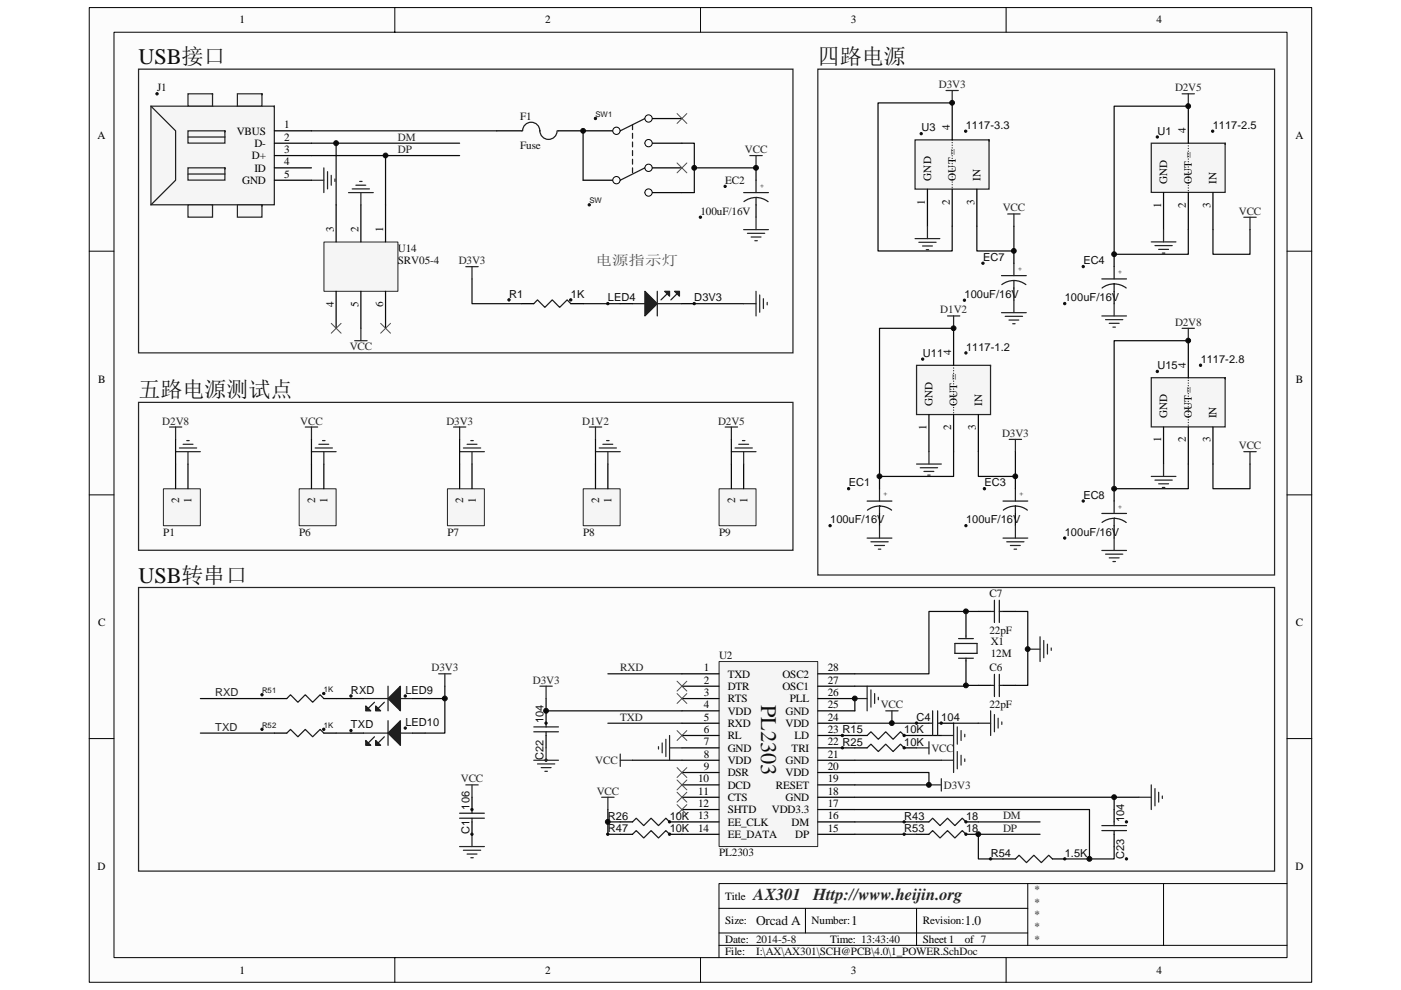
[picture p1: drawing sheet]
<svg xmlns="http://www.w3.org/2000/svg" width="297mm" height="210mm" viewBox="0 0 297 210" stroke-linecap="round" stroke-linejoin="round" font-family="sans-serif">
<path d="M18.9 1.6h259.2v206.7h-259.2z" fill="#fcfcfc"/>
<path d="M18.9 1.6h259.2v206.7h-259.2z" fill="none" stroke="#000" stroke-width=".21"/>
<path d="M24.2 6.9h248.7v196.2h-248.7z" fill="#fcfcfc"/>
<g fill="none" stroke="#000" stroke-width=".21">
<path d="M24.2 6.8h248.7v196.3h-248.7zM83.7 1.6v5.2M148.5 1.6v5.2M213.3 1.6v5.2M18.9 53.3h5.2M272.9 53.3h5.2M18.9 105h5.2M272.9 105h5.2M18.9 156.7h5.2M272.9 156.7h5.2M152.4 197.9h65.5M152.4 192.7h65.5"/>
<path d="M170.8 192.7v5.2M194.3 192.7v7.8M217.9 187.4v13.1M246.7 187.4h-94.3v15.7M272.9 187.4h-26.2v13.1M83.7 203.1v5.3M148.5 203.1v5.3M152.4 200.5h120.5M213.3 203.1v5.3"/>
</g>
<path d="M233.6 59.2h5.2M236.2 56.6v2.6M233.7 61.1l1.2-.7 1.3-.2 1.4 .2 1.2 .7M236.2 60.2v1.6" fill="none" stroke="#1c1c1c" stroke-width=".26"/>
<path d="M236.2 53.9v2.7M236.2 61.8v2.6" fill="none" stroke="#000" stroke-width=".26"/>
<g fill="#0e0e0e" stroke="#0e0e0e" stroke-width=".21">
<path d="M229.5 56.4h.3v.3h-.3z" fill-rule="evenodd"/>
<circle cx="225.7" cy="64.4" r=".25"/>
</g>
<path d="M244.1 30.4v10.4h15.7v-10.4z" fill-rule="evenodd" fill="#f5f5f5" stroke="#262626" stroke-width=".26"/>
<path d="M251.9 30.4v10.5" fill="none" stroke="#1c1c1c" stroke-width=".26" stroke-dasharray="0 .5"/>
<path d="M123.6 27.7h7.9M251.9 22.5v7.9M246.7 40.9v7.8M251.9 40.9v7.8M257.2 40.9v7.8M110.6 64.4h2.6M121 64.4h2.6M131.5 64.4h2.6M144.6 64.4h2.6" fill="none" stroke="#000" stroke-width=".26"/>
<g fill="#0e0e0e" stroke="#0e0e0e" stroke-width=".21">
<path d="M107.8 63.4h.3v.4h-.4z" fill-rule="evenodd"/>
<circle cx="245.4" cy="29.1" r=".24"/>
<circle cx="257.1" cy="27.8" r=".25"/>
<circle cx="121" cy="63.6" r=".25"/>
<circle cx="128.9" cy="64.4" r=".25"/>
<circle cx="147.2" cy="64.4" r=".25"/>
</g>
<g fill="none" stroke="#262626" stroke-width=".26">
<path d="M250.6 19.9h2.6M251.9 19.9v2.6M98.8 56.6h2.6M100.1 56.6v2.6M244.1 51.3h5.2M244.9 52.1h3.6M245.7 52.9h2.1M246.4 53.7h.6M246.7 48.7v2.6M263.7 46.1h2.6M265 46.1v2.6M157.7 64.4h2.6"/>
<path d="M160.3 61.8v5.2M161.1 62.6v3.6M161.9 63.4v2M162.7 64.1v.6M233.6 67h5.2M234.4 67.8h3.7M235.2 68.6h2.1M236 69.4h.5M236.2 64.4v2.6"/>
</g>
<path d="M251.9 22.5h-15.7v31.4h15.7v-5.2M100.1 59.2v5.2h10.5M257.2 48.7v5.2h7.8v-5.2M123.6 64.4h7.9M147.2 64.4h10.5" fill="none" stroke="#0e0e0e" stroke-width=".26"/>
<g fill="none" stroke="#1c1c1c" stroke-width=".26">
<path d="M134.1 26.5v1M134.1 28.3v1M134.1 30.1v1.1M134.1 31.9v1.1M134.1 33.8v1M134.1 35.6v1.1M136.7 25.1l-5.2 2.6M136.7 35.6l-5.2 2.6M113.2 64.4l.8-.8 1.5 1.6 1.6-1.6 1.6 1.6 1.5-1.6 .8 .8M134.1 64.4h2.6M139.4 61.8v5.2M139.4 64.4h5.2"/>
<path d="M141.5 62.3l-1.4 1.3M143.5 62.3l-1.3 1.3"/>
</g>
<g fill="#1c1c1c" stroke="#1c1c1c" stroke-width=".26">
<path d="M136.7 61.8l2.7 2.6-2.7 2.6z" fill-rule="evenodd"/>
<path d="M140.9 61.8h1.1v1z" fill-rule="evenodd"/>
<path d="M143 61.8h1.1v1z" fill-rule="evenodd"/>
</g>
<circle cx="130.7" cy="27.7" r=".77" fill="#fcfcfc" stroke="#000" stroke-width=".21"/>
<path d="M136.7 25.1h7.9" fill="none" stroke="#000" stroke-width=".26"/>
<circle cx="137.5" cy="25.1" r=".77" fill="#fcfcfc" stroke="#000" stroke-width=".21"/>
<path d="M136.7 30.4h7.9" fill="none" stroke="#000" stroke-width=".26"/>
<circle cx="137.5" cy="30.4" r=".78" fill="#fcfcfc" stroke="#000" stroke-width=".21"/>
<path d="M123.6 38.2h7.9" fill="none" stroke="#000" stroke-width=".26"/>
<circle cx="130.7" cy="38.2" r=".77" fill="#fcfcfc" stroke="#000" stroke-width=".21"/>
<path d="M136.7 35.6h7.9" fill="none" stroke="#000" stroke-width=".26"/>
<circle cx="137.5" cy="35.6" r=".77" fill="#fcfcfc" stroke="#000" stroke-width=".21"/>
<path d="M136.7 40.9h7.9" fill="none" stroke="#000" stroke-width=".26"/>
<circle cx="137.5" cy="40.8" r=".77" fill="#fcfcfc" stroke="#000" stroke-width=".21"/>
<g fill="#0e0e0e" stroke="#0e0e0e" stroke-width=".21">
<path d="M126.1 25h.3v.3h-.4z" fill-rule="evenodd"/>
<path d="M179.7 103.5h.4v.3h-.4z" fill-rule="evenodd"/>
<circle cx="124.9" cy="43.4" r=".24"/>
<circle cx="153.7" cy="39.5" r=".24"/>
<circle cx="148.5" cy="46.1" r=".25"/>
<circle cx="176" cy="111.5" r=".25"/>
</g>
<path d="M160.3 38.2v2.7M157.7 40.9h5.2M157.7 42.8l1.2-.7 1.4-.2 1.3 .2 1.3 .7M160.3 41.9v1.6M183.9 106.3h5.2M183.9 108.2l1.2-.6 1.4-.3 1.3 .3 1.2 .6M186.5 103.7v2.6M186.5 107.3v1.6" fill="none" stroke="#1c1c1c" stroke-width=".26"/>
<path d="M160.3 35.6v2.6M160.3 43.5v2.6M186.5 101v2.7M186.5 108.9v2.6" fill="none" stroke="#000" stroke-width=".26"/>
<path d="M157.7 48.7h5.2M158.5 49.5h3.6M159.3 50.3h2.1M160 51.1h.6M160.3 46.1v2.6" fill="none" stroke="#262626" stroke-width=".26"/>
<path d="M144.6 30.4h2.6v10.5h-2.6M147.2 35.6h13.1" fill="none" stroke="#0e0e0e" stroke-width=".26"/>
<path d="M194.3 77.5v10.4h15.7v-10.4z" fill-rule="evenodd" fill="#f5f5f5" stroke="#262626" stroke-width=".26"/>
<path d="M202.2 77.5v10.4" fill="none" stroke="#1c1c1c" stroke-width=".26" stroke-dasharray="0 .5"/>
<path d="M202.2 69.6v7.9M197 87.9v7.9M202.2 87.9v7.9M207.4 87.9v7.9M215.3 101v2.7M215.3 108.9v2.6" fill="none" stroke="#000" stroke-width=".26"/>
<g fill="#0e0e0e" stroke="#0e0e0e" stroke-width=".21">
<circle cx="195.6" cy="76.2" r=".24"/>
<circle cx="204.8" cy="74.9" r=".24"/>
<circle cx="208.7" cy="103.7" r=".25"/>
<circle cx="204.8" cy="111.5" r=".24"/>
</g>
<g fill="none" stroke="#262626" stroke-width=".26">
<path d="M159 33h2.6M160.3 33v2.6M200.9 67h2.6M202.2 67v2.6M194.3 98.4h5.3M195.1 99.2h3.7M195.9 100h2.1M197 95.8v2.6M214 93.2h2.6M215.3 93.2v2.6M183.9 114.1h5.2M184.7 114.9h3.6"/>
<path d="M185.4 115.7h2.1M186.2 116.5h.6M186.5 111.5v2.6M196.7 100.8h.5M212.7 114.1h5.2M213.4 114.9h3.7M214.2 115.7h2.1M215 116.5h.5M215.3 111.5v2.6"/>
</g>
<path d="M202.2 69.6h-15.7v31.4h15.7v-5.2M207.4 95.8v5.2h7.9v-5.2" fill="none" stroke="#0e0e0e" stroke-width=".26"/>
<path d="M212.7 106.3h5.2M212.7 108.2l1.2-.6 1.4-.3 1.3 .3 1.2 .6M215.3 103.7v2.6M215.3 107.3v1.6" fill="none" stroke="#1c1c1c" stroke-width=".26"/>
<path d="M152.5 103.7h7.8v7.8h-7.8z" fill="#f5f5f5"/>
<path d="M152.5 103.7h7.8v7.8h-7.8z" fill="none" stroke="#262626" stroke-width=".21"/>
<path d="M155.1 98.4v5.3M157.7 98.4v5.3" fill="none" stroke="#000" stroke-width=".26"/>
<path d="M123.7 103.7h7.8v7.8h-7.8z" fill="#f5f5f5"/>
<path d="M123.7 103.7h7.8v7.8h-7.8z" fill="none" stroke="#262626" stroke-width=".21"/>
<path d="M126.3 98.4v5.3M128.9 98.4v5.3" fill="none" stroke="#000" stroke-width=".26"/>
<path d="M94.9 103.7h7.8v7.8h-7.8z" fill="#f5f5f5"/>
<path d="M94.9 103.7h7.8v7.8h-7.8z" fill="none" stroke="#262626" stroke-width=".21"/>
<path d="M97.4 98.4v5.3M100.1 98.4v5.3" fill="none" stroke="#000" stroke-width=".26"/>
<path d="M63.5 103.7h7.8v7.8h-7.8z" fill="#f5f5f5"/>
<path d="M63.4 103.7h7.9v7.8h-7.9z" fill="none" stroke="#262626" stroke-width=".21"/>
<path d="M105.3 27.7h5.3M118.4 27.7h5.2M66 98.4v5.3M68.7 98.4v5.3" fill="none" stroke="#000" stroke-width=".26"/>
<g fill="none" stroke="#262626" stroke-width=".26">
<path d="M64.7 90.6h2.6M66 95.8h5.3M66 90.6v2.6M66.8 95h3.7M67.6 94.2h2.1M68.4 93.5h.5M68.7 95.8v2.6M96.2 90.6h2.6M97.4 95.8h5.3M97.4 90.6v2.6M98.3 95h3.6M99 94.2h2.1"/>
<path d="M99.8 93.5h.5M100.1 95.8v2.6M124.9 90.6h2.7M126.3 95.8h5.2M126.3 90.6v2.6M127 95h3.7M127.8 94.2h2.1M128.6 93.5h.5M128.9 95.8v2.6M153.8 90.6h2.6M155.1 95.8h5.2M155.1 90.6v2.6"/>
<path d="M155.8 95h3.7M156.6 94.2h2.1M157.4 93.5h.5M157.7 95.8v2.6"/>
</g>
<path d="M123.6 27.7v10.5M66 93.2v5.2M97.4 93.2v5.2M126.3 93.2v5.2M155.1 93.2v5.2" fill="none" stroke="#0e0e0e" stroke-width=".26"/>
<path d="M110.6 27.7h.2M110.8 27.7a1.82 1.82 0 0 1 1.9-1.8 1.82 1.82 0 0 1 1.7 1.9v-.1M114.5 27.7a1.82 1.82 0 0 0 1.8 1.9 1.82 1.82 0 0 0 1.8-1.8M118.1 27.7h.3" fill="none" stroke="#1c1c1c" stroke-width=".26"/>
<path d="M194 29.7v10.4h15.7v-10.4z" fill-rule="evenodd" fill="#f5f5f5" stroke="#262626" stroke-width=".26"/>
<path d="M201.9 29.7v10.4" fill="none" stroke="#1c1c1c" stroke-width=".26" stroke-dasharray="0 .5"/>
<path d="M201.9 21.8v7.9M196.6 40.1v7.9M201.9 40.1v7.9M207.1 40.1v7.9M215 53.2v2.6M215 61.1v2.6" fill="none" stroke="#000" stroke-width=".26"/>
<g fill="#0e0e0e" stroke="#0e0e0e" stroke-width=".21">
<path d="M208.2 55.7l.3-.1 .1 .4h-.4z" fill-rule="evenodd"/>
<circle cx="195.3" cy="28.4" r=".24"/>
<circle cx="204.7" cy="27.8" r=".25"/>
<circle cx="204.5" cy="63.7" r=".24"/>
</g>
<g fill="none" stroke="#262626" stroke-width=".26">
<path d="M200.6 19.2h2.6M201.9 19.2v2.6M194 50.6h5.3M194.8 51.4h3.7M195.6 52.2h2.1M196.4 53h.5M196.6 48v2.6M213.7 45.4h2.6M215 45.4v2.6M212.3 66.3h5.3M213.1 67.1h3.7M213.9 67.9h2.1"/>
<path d="M214.7 68.7h.5M215 63.7v2.6"/>
</g>
<path d="M201.9 21.8h-15.7v31.4h15.7v-5.2M207.1 48v5.2h7.9v-5.2" fill="none" stroke="#0e0e0e" stroke-width=".26"/>
<path d="M212.3 58.5h5.3M215 55.8v2.7M215 59.5v1.6M212.4 60.4l1.2-.7 1.3-.2 1.4 .2 1.2 .7" fill="none" stroke="#1c1c1c" stroke-width=".26"/>
<path d="M143.5 24.1l2.1 2.1M143.5 34.6l2.1 2.1M145.6 24.1l-2.1 2.1M145.6 34.6l-2.1 2.1" fill="none" stroke="#4c4c4c" stroke-width=".21"/>
<path d="M152.5 140.3h20.9v39.3h-20.9z" fill="#f5f5f5"/>
<path d="M152.5 140.3h20.9v39.3h-20.9z" fill="none" stroke="#262626" stroke-width=".21"/>
<g fill="none" stroke="#000" stroke-width=".26">
<path d="M144.6 142.9h7.8M144.6 145.5h7.8M144.6 148.2h7.8M144.6 150.8h7.8M144.6 156h7.8M144.6 158.6h7.8M144.6 153.4h7.8M173.4 142.9h7.8M173.4 145.5h7.8M173.4 148.2h7.8M173.4 150.8h7.8M173.4 156h7.8"/>
<path d="M173.4 158.6h7.8M173.4 153.4h7.8M144.6 161.2h7.8M144.6 163.9h7.8M144.6 166.5h7.8M144.6 169.1h7.8M144.6 171.7h7.8M144.6 174.3h7.8M144.6 177h7.8M173.4 161.2h7.8M173.4 163.9h7.8M173.4 166.5h7.8"/>
<path d="M173.4 169.1h7.8M173.4 171.7h7.8M173.4 174.3h7.8M173.4 177h7.8"/>
</g>
<path d="M68.7 51.4h15.7v10.4h-15.7z" fill="#f5f5f5"/>
<path d="M68.7 51.3h15.7v10.5h-15.7z" fill="none" stroke="#262626" stroke-width=".21"/>
<g fill="none" stroke="#000" stroke-width=".26">
<path d="M71.3 43.5v7.8M76.5 43.5v7.8M81.7 43.5v7.8M71.3 61.8v7.8M76.5 61.8v7.8M81.7 61.8v7.8M204.8 129.7v5.2M207.4 129.7h2.6M212.7 129.7h2.6M58.2 148.2h2.6M58.2 155.5h2.6M68.7 148.2h2.6"/>
<path d="M68.7 155.5h2.6M74.4 148.2h2.6M74.4 155.5h2.6M87.5 148.2h2.6M87.5 155.5h2.6M115.8 150.8v2.6M115.8 156v2.6M181.2 158.6h2.7M181.2 156h2.7M191.7 158.6h2.6M191.7 156h2.6M194.3 153.4h2.7"/>
<path d="M199.6 153.4h2.6M204.8 140.1v5.3M207.4 145.4h2.6M212.7 145.4h2.6M131.5 174.3h2.6M131.5 177h2.6M142 174.3h2.6M142 177h2.6M194.3 174.3h2.7M194.3 177h2.7M204.8 174.3h2.6M204.8 177h2.6"/>
<path d="M236.2 171.7v2.6M236.2 177v2.6M212.7 182.2h2.6M223.1 182.2h2.7"/>
</g>
<g fill="none" stroke="#262626" stroke-width=".26">
<path d="M66 38.2h2.7M68.7 35.6v5.3M69.4 36.4v3.7M70.2 37.2v2.1M71 38v.5M75.5 39.3h2.1M76.3 38.5h.5M73.9 40.9h5.2M74.7 40.1h3.6M76.5 40.9v2.6M75.2 72.3h2.6M76.5 69.6v2.7"/>
<path d="M217.9 137.7h2.6M220.5 135.1v5.2M221.3 135.8v3.7M222.1 136.6v2.1M222.9 137.4v.5M93 142.9h2.6M94.3 142.9v2.6M114.5 145.5h2.6M115.8 145.5v2.7M115.8 158.6v2.6M131.5 159.9v2.7M139.6 158.4v.5"/>
<path d="M140.4 157.6v2.1M141.2 156.8v3.7M142 156v5.2M142 158.6h2.6M181.2 148.2h2.7M183.9 145.5v5.3M184.7 146.3v3.7M185.4 147.1v2.1M186.2 147.9v.5M187.8 150.8h2.6M189.1 150.8v2.6M194.3 158.6h2.7"/>
<path d="M197 157.3v2.6M199.6 156h2.6M202.2 153.4v10.5M203 154.2v3.6M203 159.4v3.7M203.8 155v2.1M204.6 155.7v.6M207.4 153.4h2.6M210 150.8v5.2M210.8 151.6v3.6M211.6 152.3v2.1M212.4 153.1v.5"/>
<path d="M97.4 179.6h5.3M98.8 166.5h2.6M100.1 166.5v2.6M100.1 177v2.6M113.2 161.2h5.2M114 162h3.6M114.7 162.8h2.1M115.5 163.6h.6M127.6 169.1h2.6M128.9 169.1v2.6M131.5 161.2h2.6M197 166.5h2.6"/>
<path d="M199.6 165.2v2.6M199.6 161.2h2.6M203.8 160.2v2.1M204.6 161v.5M241.5 169.1h2.6M244.1 166.5v5.2M244.9 167.3v3.6M245.7 168v2.1M246.4 168.8v.6M98.3 180.3h3.6M99 181.1h2.1M99.8 181.9h.5"/>
</g>
<g fill="none" stroke="#0e0e0e" stroke-width=".26">
<path d="M66 27.7h39.3M66 30.4h31.4M66 33h31.4M71.3 30.4v13.1M81.7 33v10.5M204.8 129.8v-.1h-7.8v13.2h-15.8M204.8 129.7h2.6M215.3 129.7h2.6v15.7h-2.6M42.5 148.2h15.7M42.5 155.5h15.7M71.3 148.2h3.1M71.3 155.5h3.1"/>
<path d="M90.1 148.2h4.2M94.3 145.5v10h-4.2M115.8 148.2v2.6h28.8M128.9 153.4h15.7M128.9 142.9h15.7M181.2 153.4h13.1M181.2 148.2v2.6M194.3 156h5.3M202.2 153.4h5.2M207.4 145.4h-2.6v.1h-23.6M128.9 171.7v5.3h2.6M128.9 174.3h2.6"/>
<path d="M134.1 161.2h10.5M181.2 171.7h49.8v10.5M181.2 163.9h15.8v2.6h-15.8M181.2 174.3h13.1M181.2 177h13.1M181.2 169.1h60.3M181.2 161.2h18.4M207.4 174.3h13.1M220.5 177h-13.1v5.2h5.3M236.2 179.6v2.6h-10.4M236.2 169.1v2.6"/>
</g>
<g fill="none" stroke="#4c4c4c" stroke-width=".21">
<path d="M70.2 68.6l2.1 2.1M72.3 68.6l-2.1 2.1M80.7 68.6l2.1 2.1M82.8 68.6l-2.1 2.1M143.5 155l2.1 2.1M143.5 144.5l2.1 2.1M143.5 147.1l2.1 2.1M145.6 155l-2.1 2.1M145.6 144.5l-2.1 2.1M145.6 147.1l-2.1 2.1M143.5 162.8l2.1 2.1M143.5 165.4l2.1 2.1"/>
<path d="M143.5 168l2.1 2.1M143.5 170.7l2.1 2.1M145.6 162.8l-2.1 2.1M145.6 165.4l-2.1 2.1M145.6 168l-2.1 2.1M145.6 170.7l-2.1 2.1"/>
</g>
<g fill="none" stroke="#1c1c1c" stroke-width=".26">
<path d="M202.5 136.5h4.7v2.1h-4.7zM203.2 139.6h3.2M203.2 135.4h3.2M204.8 134.9v.5M204.8 139.6v.5M210 129.7h.8M210.8 127.3v4.7M211.9 127.3v4.7M211.9 129.7h.8M60.8 155.5l.8-.8 1.6 1.6 1.5-1.6 1.6 1.6 1.6-1.6 .8 .8M60.8 148.2l.8-.8 1.6 1.5 1.5-1.5 1.6 1.5 1.6-1.5 .8 .8M77 148.2h5.3"/>
<path d="M77 155.5h5.3M79.4 148.9l-1.3 1.3M79.4 156.3l-1.3 1.3M81.5 148.9l-1.3 1.3M81.5 156.3l-1.3 1.3M82.3 145.5v5.3M82.3 152.9v5.2M84.9 148.2h2.6M84.9 155.5h2.6M113.2 154.2h5.2M113.2 155.2h5.2M115.8 153.4v.8"/>
<path d="M115.8 155.2v.8M183.9 158.6l.8-.8 1.5 1.6 1.6-1.6 1.6 1.6 1.5-1.6 .8 .8M183.9 156l.8-.8 1.5 1.6 1.6-1.6 1.6 1.6 1.5-1.6 .8 .8M197 153.4h.7M197.7 150.8v5.2M198.8 150.8v5.2M198.8 153.4h.8M210 145.4h.8M210.8 143v4.7M211.9 145.4h.8M211.9 143v4.7M134.1 177l.8-.8 1.6 1.5 1.5-1.5 1.6 1.5 1.6-1.5 .8 .8"/>
<path d="M134.1 174.3l.8-.8 1.6 1.6 1.5-1.6 1.6 1.6 1.6-1.6 .8 .8M197 174.3l.7-.8 1.6 1.6 1.6-1.6 1.6 1.6 1.5-1.6 .8 .8M197 177l.7-.8 1.6 1.5 1.6-1.5 1.6 1.5 1.5-1.5 .8 .8M233.6 175.1h5.2M233.6 176.2h5.2M236.2 174.3v.8M236.2 176.2v.8M215.3 182.2l.8-.8 1.5 1.6 1.6-1.6 1.6 1.6 1.6-1.6 .7 .8"/>
</g>
<g fill="#0e0e0e" stroke="#0e0e0e" stroke-width=".21">
<path d="M204.6 176.8h.4l-.1 .4-.3-.1z" fill-rule="evenodd"/>
<path d="M225.6 182h.3l.1 .3h-.4z" fill-rule="evenodd"/>
<path d="M178.4 155.8l.4 .1v.3h-.4z" fill-rule="evenodd"/>
<path d="M194.1 153.2h.4v.4l-.4-.1z" fill-rule="evenodd"/>
<path d="M141.8 176.8h.3v.3h-.4z" fill-rule="evenodd"/>
<path d="M128.7 174.1h.3l.1 .3-.4 .1z" fill-rule="evenodd"/>
<path d="M115.6 161.1h.3v.3h-.3z" fill-rule="evenodd"/>
<path d="M115.6 153.2h.3v.4l-.3-.1z" fill-rule="evenodd"/>
<path d="M85.8 147.4h.3v.4l-.4-.1z" fill-rule="evenodd"/>
<path d="M74.2 147.4h.4l-.1 .4h-.3z" fill-rule="evenodd"/>
<path d="M55.4 154.5h.3v.4h-.3z" fill-rule="evenodd"/>
<path d="M55.4 147.1l.3 .1v.3h-.3z" fill-rule="evenodd"/>
<path d="M68.5 146.9h.3l.1 .3-.4 .1z" fill-rule="evenodd"/>
<circle cx="191.7" cy="174.3" r=".25"/>
<circle cx="204.8" cy="174.3" r=".24"/>
<circle cx="191.7" cy="176.9" r=".25"/>
<circle cx="210" cy="182.2" r=".25"/>
<circle cx="238.8" cy="182.2" r=".24"/>
<circle cx="238.8" cy="174.3" r=".24"/>
<circle cx="178.6" cy="158.6" r=".24"/>
<circle cx="191.7" cy="158.6" r=".25"/>
<circle cx="191.7" cy="156" r=".25"/>
<circle cx="199.6" cy="153.4" r=".25"/>
<circle cx="128.9" cy="176.9" r=".25"/>
<circle cx="142" cy="174.3" r=".24"/>
<circle cx="85.9" cy="154.4" r=".24"/>
<circle cx="74.4" cy="154.9" r=".24"/>
<circle cx="68.6" cy="154.7" r=".25"/>
</g>
<g fill="#1c1c1c" stroke="#1c1c1c" stroke-width=".26">
<path d="M82.3 148.2l2.6-2.7v5.3z" fill-rule="evenodd"/>
<path d="M79.6 149.7l1.1 1.1h-1.1z" fill-rule="evenodd"/>
<path d="M77.6 149.7l1 1.1h-1z" fill-rule="evenodd"/>
<path d="M82.3 155.5l2.6-2.6v5.2z" fill-rule="evenodd"/>
<path d="M79.6 157.1l1.1 1h-1.1z" fill-rule="evenodd"/>
<path d="M77.6 157.1l1 1h-1z" fill-rule="evenodd"/>
</g>
<path d="M32 22.5v20.9h26.2v-20.9z" fill-rule="evenodd" fill="#f5f5f5" stroke="#262626" stroke-width=".26"/>
<path d="M32 22.5l5.2 5.2v10.5l-5.2 5.3" fill="none" stroke="#1c1c1c" stroke-width=".26"/>
<g fill="#f5f5f5" stroke="#262626" stroke-width=".26">
<path d="M39.9 27.7v2.7h7.8v-2.7z" fill-rule="evenodd"/>
<path d="M39.9 35.6v2.6h7.8v-2.6z" fill-rule="evenodd"/>
</g>
<path d="M39.9 29.1h7.8M39.9 36.9h7.8" fill="none" stroke="#1c1c1c" stroke-width=".26"/>
<g fill="#f5f5f5" stroke="#262626" stroke-width=".26">
<path d="M39.9 19.9v2.6h5.2v-2.6z" fill-rule="evenodd"/>
<path d="M50.3 19.9v2.6h5.2v-2.6z" fill-rule="evenodd"/>
<path d="M39.9 43.5v2.6h5.2v-2.6z" fill-rule="evenodd"/>
<path d="M50.3 43.5v2.6h5.2v-2.6z" fill-rule="evenodd"/>
</g>
<path d="M58.2 27.7h7.8M58.2 30.4h7.8M58.2 33h7.8M58.2 35.6h7.8M58.2 38.2h7.8M236.2 103.7v2.6M236.2 111.5v2.6M100.1 169.1v2.6M100.1 174.3v2.7" fill="none" stroke="#000" stroke-width=".26"/>
<g fill="#0e0e0e" stroke="#0e0e0e" stroke-width=".21">
<path d="M99.9 176.8h.3v.3h-.3z" fill-rule="evenodd"/>
<path d="M99.9 171.5h.3v.4h-.3z" fill-rule="evenodd"/>
<path d="M225.6 113.9h.3l.1 .3-.4 .1z" fill-rule="evenodd"/>
<circle cx="33.3" cy="19.9" r=".25"/>
<circle cx="229.7" cy="106.3" r=".24"/>
</g>
<path d="M233.6 108.9h5.2M233.7 110.8l1.2-.6 1.4-.3 1.3 .3 1.2 .6M236.2 106.3v2.6M236.2 109.9v1.6M97.4 172.5h5.3M97.4 173.5h5.3M100.1 171.7v.8M100.1 173.5v.8" fill="none" stroke="#1c1c1c" stroke-width=".26"/>
<path d="M244.1 80.1v10.5h15.7v-10.5z" fill-rule="evenodd" fill="#f5f5f5" stroke="#262626" stroke-width=".26"/>
<path d="M251.9 80.1v10.5" fill="none" stroke="#1c1c1c" stroke-width=".26" stroke-dasharray="0 .5"/>
<path d="M251.9 72.3v7.8M246.7 90.6v7.8M251.9 90.6v7.8M257.2 90.6v7.8" fill="none" stroke="#000" stroke-width=".26"/>
<g fill="#0e0e0e" stroke="#0e0e0e" stroke-width=".21">
<path d="M245.2 78.6h.3v.4l-.3-.1z" fill-rule="evenodd"/>
<path d="M254.4 77.3h.3v.4l-.4-.1z" fill-rule="evenodd"/>
</g>
<g fill="none" stroke="#262626" stroke-width=".26">
<path d="M250.6 69.6h2.6M251.9 69.6v2.7M246.7 98.4v2.6M263.7 95.8h2.6M265 95.8v2.6M233.6 116.8h5.2M234.4 117.5h3.7M235.2 118.3h2.1M236 119.1h.5M236.2 114.1v2.7M244.1 101h5.2M244.9 101.8h3.6"/>
<path d="M245.7 102.6h2.1M246.4 103.4h.6"/>
</g>
<path d="M251.9 72.3h-15.7v31.4h15.7v-5.3M257.2 98.4v5.3h7.8v-5.3" fill="none" stroke="#0e0e0e" stroke-width=".26"/>
<path d="M34.7 103.7h7.8v7.8h-7.8z" fill="#f5f5f5"/>
<path d="M34.6 103.7h7.9v7.8h-7.9z" fill="none" stroke="#262626" stroke-width=".21"/>
<path d="M37.2 98.4v5.3M39.9 98.4v5.3" fill="none" stroke="#000" stroke-width=".26"/>
<path d="M29.4 14.7h138.7v60.1h-138.7zM173.4 14.7h96.8v107.3h-96.8zM29.4 85.3h138.7v31.4h-138.7zM35.9 90.6h2.6M37.2 95.8h5.3M37.2 90.6v2.6M38 95h3.7M38.8 94.2h2.1M39.6 93.5h.5M39.9 95.8v2.6M29.4 124.6h240.8v60.2h-240.8z" fill="none" stroke="#262626" stroke-width=".26"/>
<path d="M37.2 93.2v5.2" fill="none" stroke="#0e0e0e" stroke-width=".26"/>
<g fill="#0e0e0e" stroke="#0e0e0e" stroke-width=".21">
<circle cx="71.3" cy="30.4" r=".52"/>
<circle cx="81.7" cy="33" r=".51"/>
<circle cx="94.3" cy="148.1" r=".51"/>
<circle cx="115.8" cy="150.8" r=".52"/>
<circle cx="123.6" cy="27.7" r=".51"/>
<circle cx="128.9" cy="174.3" r=".51"/>
<circle cx="147.2" cy="35.6" r=".51"/>
<circle cx="160.3" cy="35.6" r=".51"/>
<circle cx="181.2" cy="148.1" r=".51"/>
<circle cx="186.5" cy="101" r=".51"/>
<circle cx="189.1" cy="153.4" r=".51"/>
<circle cx="196.9" cy="166.5" r=".51"/>
<circle cx="201.9" cy="21.8" r=".51"/>
<circle cx="202.2" cy="69.6" r=".51"/>
<circle cx="204.8" cy="145.4" r=".51"/>
<circle cx="204.8" cy="129.7" r=".51"/>
<circle cx="207.4" cy="176.9" r=".51"/>
<circle cx="214.9" cy="53.2" r=".51"/>
<circle cx="215.3" cy="101" r=".51"/>
<circle cx="217.9" cy="137.7" r=".51"/>
<circle cx="231" cy="182.2" r=".52"/>
<circle cx="236.2" cy="169.1" r=".51"/>
<circle cx="236.2" cy="103.7" r=".51"/>
<circle cx="236.2" cy="53.9" r=".51"/>
<circle cx="251.9" cy="72.2" r=".51"/>
<circle cx="251.9" cy="22.5" r=".51"/>
</g>
<g font-size="4.7" fill="#0e0e0e">
<text x="29.4" y="13.6">USB接口</text>
<text x="173.4" y="13.6">四路电源</text>
<text x="29.4" y="84.3">五路电源测试点</text>
<text x="29.4" y="123.5">USB转串口</text>
<text x="161.4" y="149.5" transform="rotate(90 161.4 149.5)">PL2303</text>
</g>
<g font-size="3.5" fill="#262626">
<text x="159.8" y="190.8">AX301</text>
<text x="172.4" y="190.8">Http://www.heijin.org</text>
</g>
<text font-size="2.9" fill="#4c4c4c" x="126.3" y="56.3">电源指示灯</text>
<g font-size="2.8" fill="#0e0e0e">
<text x="160.3" y="196.2">Orcad A</text>
<text x="180.5" y="196.2">1</text>
<text x="204.6" y="196.2">1.0</text>
</g>
<g font-size="2.4">
<text x="50.8" y="5">1</text>
<text x="115.6" y="5">2</text>
<text x="180.4" y="5">3</text>
<text x="245.2" y="5">4</text>
<text x="20.7" y="29.5">A</text>
<text x="50.2" y="28.5">VBUS</text>
<text x="60.3" y="27.2">1</text>
<text x="60.3" y="29.8">2</text>
<text x="201.4" y="27.6" transform="rotate(-90 201.4 27.6)">4</text>
<text x="251.4" y="28.3" transform="rotate(-90 251.4 28.3)">4</text>
<text x="274.7" y="29.5">A</text>
<text x="53.4" y="33.8">D+</text>
<text x="53.9" y="31.2">D-</text>
<text x="60.3" y="32.5">3</text>
<text x="60.3" y="35.1">4</text>
<text x="51.3" y="39">GND</text>
<text x="53.9" y="36.4">ID</text>
<text x="60.3" y="37.7">5</text>
<text x="197.4" y="38.3" transform="rotate(-90 197.4 38.3)">GND</text>
<text x="202.6" y="38.3" transform="rotate(-90 202.6 38.3)">OUT =</text>
<text x="207.9" y="38.3" transform="rotate(-90 207.9 38.3)">IN</text>
<text x="247.5" y="39" transform="rotate(-90 247.5 39)">GND</text>
<text x="252.7" y="39" transform="rotate(-90 252.7 39)">OUT =</text>
<text x="258" y="39" transform="rotate(-90 258 39)">IN</text>
<text x="196.1" y="43.4" transform="rotate(-90 196.1 43.4)">1</text>
<text x="201.4" y="43.4" transform="rotate(-90 201.4 43.4)">2</text>
<text x="206.6" y="43.4" transform="rotate(-90 206.6 43.4)">3</text>
<text x="246.2" y="44.1" transform="rotate(-90 246.2 44.1)">1</text>
<text x="251.4" y="44.1" transform="rotate(-90 251.4 44.1)">2</text>
<text x="256.6" y="44.1" transform="rotate(-90 256.6 44.1)">3</text>
<text x="70.8" y="49.2" transform="rotate(-90 70.8 49.2)">3</text>
<text x="76" y="49.2" transform="rotate(-90 76 49.2)">2</text>
<text x="81.2" y="49.2" transform="rotate(-90 81.2 49.2)">1</text>
<text x="70.8" y="65.1" transform="rotate(-90 70.8 65.1)">4</text>
<text x="76" y="65.1" transform="rotate(-90 76 65.1)">5</text>
<text x="81.2" y="65.1" transform="rotate(-90 81.2 65.1)">6</text>
<text x="201.7" y="75.4" transform="rotate(-90 201.7 75.4)">4</text>
<text x="20.8" y="81.2">B</text>
<text x="251.4" y="78" transform="rotate(-90 251.4 78)">4</text>
<text x="274.8" y="81.2">B</text>
<text x="197.7" y="86.1" transform="rotate(-90 197.7 86.1)">GND</text>
<text x="203" y="86.1" transform="rotate(-90 203 86.1)">OUT =</text>
<text x="208.2" y="86.1" transform="rotate(-90 208.2 86.1)">IN</text>
<text x="247.5" y="88.8" transform="rotate(-90 247.5 88.8)">GND</text>
<text x="252.7" y="88.8" transform="rotate(-90 252.7 88.8)">OUT =</text>
<text x="258" y="88.8" transform="rotate(-90 258 88.8)">IN</text>
<text x="196.4" y="91.2" transform="rotate(-90 196.4 91.2)">1</text>
<text x="201.7" y="91.2" transform="rotate(-90 201.7 91.2)">2</text>
<text x="206.9" y="91.2" transform="rotate(-90 206.9 91.2)">3</text>
<text x="246.2" y="93.9" transform="rotate(-90 246.2 93.9)">1</text>
<text x="251.4" y="93.9" transform="rotate(-90 251.4 93.9)">2</text>
<text x="256.6" y="93.9" transform="rotate(-90 256.6 93.9)">3</text>
<text x="38" y="106.7" transform="rotate(-90 38 106.7)">2</text>
<text x="40.6" y="106.7" transform="rotate(-90 40.6 106.7)">1</text>
<text x="66.8" y="106.7" transform="rotate(-90 66.8 106.7)">2</text>
<text x="69.4" y="106.7" transform="rotate(-90 69.4 106.7)">1</text>
<text x="98.2" y="106.7" transform="rotate(-90 98.2 106.7)">2</text>
<text x="100.9" y="106.7" transform="rotate(-90 100.9 106.7)">1</text>
<text x="127" y="106.7" transform="rotate(-90 127 106.7)">2</text>
<text x="129.7" y="106.7" transform="rotate(-90 129.7 106.7)">1</text>
<text x="155.8" y="106.7" transform="rotate(-90 155.8 106.7)">2</text>
<text x="158.5" y="106.7" transform="rotate(-90 158.5 106.7)">1</text>
<text x="20.8" y="132.9">C</text>
<text x="274.8" y="132.9">C</text>
<text x="149.2" y="142.4">1</text>
<text x="154.3" y="143.7">TXD</text>
<text x="165.9" y="143.7">OSC2</text>
<text x="175.5" y="142.4">28</text>
<text x="149.2" y="145">2</text>
<text x="149.2" y="147.6">3</text>
<text x="154.3" y="146.3">DTR</text>
<text x="154.3" y="148.9">RTS</text>
<text x="165.9" y="146.3">OSC1</text>
<text x="167.4" y="148.9">PLL</text>
<text x="175.5" y="147.6">26</text>
<text x="175.5" y="145">27</text>
<text x="149.2" y="150.2">4</text>
<text x="149.2" y="155.5">6</text>
<text x="149.2" y="152.9">5</text>
<text x="154.3" y="151.6">VDD</text>
<text x="154.3" y="154.2">RXD</text>
<text x="166.5" y="154.2">VDD</text>
<text x="166.5" y="151.6">GND</text>
<text x="175.5" y="155.5">23 R15</text>
<text x="175.5" y="152.9">24</text>
<text x="175.5" y="150.2">25</text>
<text x="149.2" y="158.1">7</text>
<text x="149.2" y="160.7">8</text>
<text x="154.3" y="156.8">RL</text>
<text x="154.3" y="159.4">GND</text>
<text x="167.8" y="159.4">TRI</text>
<text x="168.5" y="156.8">LD</text>
<text x="175.5" y="158.1">22 R25</text>
<text x="175.5" y="160.7">21</text>
<text x="148" y="165.9">10</text>
<text x="149.2" y="163.3">9</text>
<text x="154.3" y="162">VDD</text>
<text x="154.3" y="164.6">DSR</text>
<text x="154.3" y="167.3">DCD</text>
<text x="164.5" y="167.3">RESET</text>
<text x="166.5" y="164.6">VDD</text>
<text x="166.5" y="162">GND</text>
<text x="175.5" y="165.9">19</text>
<text x="175.5" y="163.3">20</text>
<text x="148" y="168.6">11</text>
<text x="148" y="171.2">12</text>
<text x="148" y="173.8">13</text>
<text x="154.3" y="169.9">CTS</text>
<text x="154.3" y="172.5">SHTD</text>
<text x="163.7" y="172.5">VDD3.3</text>
<text x="166.5" y="169.9">GND</text>
<text x="175.5" y="171.2">17</text>
<text x="175.5" y="173.8">16</text>
<text x="175.5" y="168.6">18</text>
<text x="148" y="176.4">14</text>
<text x="154.3" y="175.1">EE_CLK</text>
<text x="154.3" y="177.7">EE_DATA</text>
<text x="167.8" y="175.1">DM</text>
<text x="168.6" y="177.7">DP</text>
<text x="175.5" y="176.4">15</text>
<text x="20.7" y="184.6">D</text>
<text x="274.7" y="184.6">D</text>
<text x="153.8" y="190.8">Title</text>
<text x="153.8" y="196">Size:</text>
<text x="172.1" y="196">Number:</text>
<text x="195.7" y="196">Revision:</text>
<text x="153.8" y="200">Date: 2014-5-8</text>
<text x="153.8" y="202.6">File:</text>
<text x="176" y="200">Time: 13:43:40</text>
<text x="195.7" y="200">Sheet1</text>
<text x="204.6" y="200">of 7</text>
<text x="50.8" y="206.5">1</text>
<text x="115.6" y="206.5">2</text>
<text x="180.4" y="206.5">3</text>
<text x="245.2" y="206.5">4</text>
</g>
<g font-size="2.4" fill="#0e0e0e">
<text x="33.3" y="19.4">J1</text>
<text x="110.3" y="25.4">F1</text>
<text x="110.3" y="31.7">Fuse</text>
<text x="153.8" y="39">EC2</text>
<text x="148.5" y="45.6">100uF/16V</text>
<text x="84.4" y="53.4">U14</text>
<text x="84.4" y="56">SRV05-4</text>
<text x="34.6" y="113.6">P1</text>
<text x="63.4" y="113.6">P6</text>
<text x="94.8" y="113.6">P7</text>
<text x="123.7" y="113.6">P8</text>
<text x="152.5" y="113.6">P9</text>
<text x="209.8" y="126.5">C7</text>
<text x="209.8" y="134.4">22pF</text>
<text x="210.1" y="136.7">X1</text>
<text x="152.5" y="139.8">U2</text>
<text x="209.8" y="142.2">C6</text>
<text x="210.1" y="139.4">12M</text>
<text x="209.8" y="150.1">22pF</text>
<text x="152.5" y="181.7">PL2303</text>
<text x="219.2" y="189.5">*</text>
<text x="219.2" y="192.1">*</text>
<text x="219.2" y="194.7">*</text>
<text x="219.2" y="197.4">*</text>
<text x="160.3" y="202.6">I:\AX\AX301\SCH@PCB\4.0\1_POWER.SchDoc</text>
<text x="219.2" y="200">*</text>
</g>
<g font-size="2.4" fill="#262626">
<text x="199" y="18.7">D3V3</text>
<text x="249.1" y="19.4">D2V5</text>
<text x="84.4" y="29.8">DM</text>
<text x="84.4" y="32.5">DP</text>
<text x="157.9" y="32.5">VCC</text>
<text x="212.6" y="44.9">VCC</text>
<text x="262.7" y="45.6">VCC</text>
<text x="97.3" y="56">D3V3</text>
<text x="199.4" y="66.5">D1V2</text>
<text x="249.1" y="69.1">D2V8</text>
<text x="74.1" y="74.3">VCC</text>
<text x="34.4" y="90">D2V8</text>
<text x="63.7" y="90">VCC</text>
<text x="94.6" y="90">D3V3</text>
<text x="123.4" y="90">D1V2</text>
<text x="152.2" y="90">D2V5</text>
<text x="212.5" y="92.7">D3V3</text>
<text x="262.7" y="95.3">VCC</text>
<text x="91.5" y="142.4">D3V3</text>
<text x="131.5" y="142.4">RXD</text>
<text x="113" y="145">D3V3</text>
<text x="131.5" y="152.9">TXD</text>
<text x="186.7" y="150.2">VCC</text>
<text x="197.5" y="159.4">VCC</text>
<text x="97.7" y="165.9">VCC</text>
<text x="126.2" y="162">VCC</text>
<text x="200.1" y="167.3">D3V3</text>
<text x="126.5" y="168.6">VCC</text>
<text x="212.7" y="173.8">DM</text>
<text x="212.7" y="176.4">DP</text>
</g>
<g font-size="2.3" fill="#0e0e0e">
<text x="195.3" y="27.9">U3</text>
<text x="204.8" y="27.3">1117-3.3</text>
<text x="245.4" y="28.6">U1</text>
<text x="257.1" y="27.3">1117-2.5</text>
<text x="208.4" y="55.4">EC7</text>
<text x="229.7" y="56.1">EC4</text>
<text x="107.9" y="63.1">R1</text>
<text x="121" y="63.1">1K</text>
<text x="128.9" y="63.9">LED4</text>
<text x="147.2" y="63.9">D3V3</text>
<text x="204.5" y="63.2">100uF/16V</text>
<text x="225.8" y="63.9">100uF/16V</text>
<text x="195.7" y="75.7">U11</text>
<text x="204.8" y="74.4">1117-1.2</text>
<text x="254.6" y="77">1117-2.8</text>
<text x="245.4" y="78.3">U15</text>
<text x="179.9" y="103.2">EC1</text>
<text x="208.7" y="103.2">EC3</text>
<text x="229.7" y="105.8">EC8</text>
<text x="176" y="111">100uF/16V</text>
<text x="204.8" y="111">100uF/16V</text>
<text x="225.8" y="113.6">100uF/16V</text>
<text x="74.4" y="147.2">RXD</text>
<text x="86" y="147.2">LED9</text>
<text x="74.4" y="154.5">TXD</text>
<text x="86" y="153.9">LED10</text>
<text x="115.2" y="153.4" transform="rotate(-90 115.2 153.4)">104</text>
<text x="191.7" y="155.5">10K</text>
<text x="194.3" y="152.9">C4</text>
<text x="199.6" y="152.9">104</text>
<text x="115.2" y="161.2" transform="rotate(-90 115.2 161.2)">C22</text>
<text x="191.7" y="158.1">10K</text>
<text x="99.5" y="171.7" transform="rotate(-90 99.5 171.7)">106</text>
<text x="128.9" y="173.8">R26</text>
<text x="142" y="173.8">10K</text>
<text x="191.7" y="173.8">R43</text>
<text x="204.8" y="173.8">18</text>
<text x="99.5" y="177" transform="rotate(-90 99.5 177)">C1</text>
<text x="128.9" y="176.5">R47</text>
<text x="142" y="176.5">10K</text>
<text x="191.7" y="176.5">R53</text>
<text x="204.8" y="176.5">18</text>
<text x="238.3" y="174.3" transform="rotate(-90 238.3 174.3)">104</text>
<text x="210.1" y="181.7">R54</text>
<text x="225.8" y="181.7">1.5K</text>
<text x="238.3" y="182.2" transform="rotate(-90 238.3 182.2)">C23</text>
</g>
<g font-size="2.3" fill="#262626">
<text x="45.6" y="147.7">RXD</text>
<text x="45.6" y="155">TXD</text>
</g>
<g font-size="1.6" fill="#0e0e0e">
<text x="126.3" y="24.8">SW1</text>
<text x="125" y="43.1">SW</text>
<text x="55.6" y="147">R51</text>
<text x="68.7" y="146.8">1K</text>
<text x="55.6" y="154.4">R52</text>
<text x="68.7" y="154.4">1K</text>
</g>
<g font-size="1.6" fill="#1c1c1c">
<text x="161.1" y="39.9">+</text>
<text x="215.8" y="57.5">+</text>
<text x="237" y="58.2">+</text>
<text x="187.3" y="105.3">+</text>
<text x="216.1" y="105.3">+</text>
<text x="237" y="107.9">+</text>
</g>
</svg>
